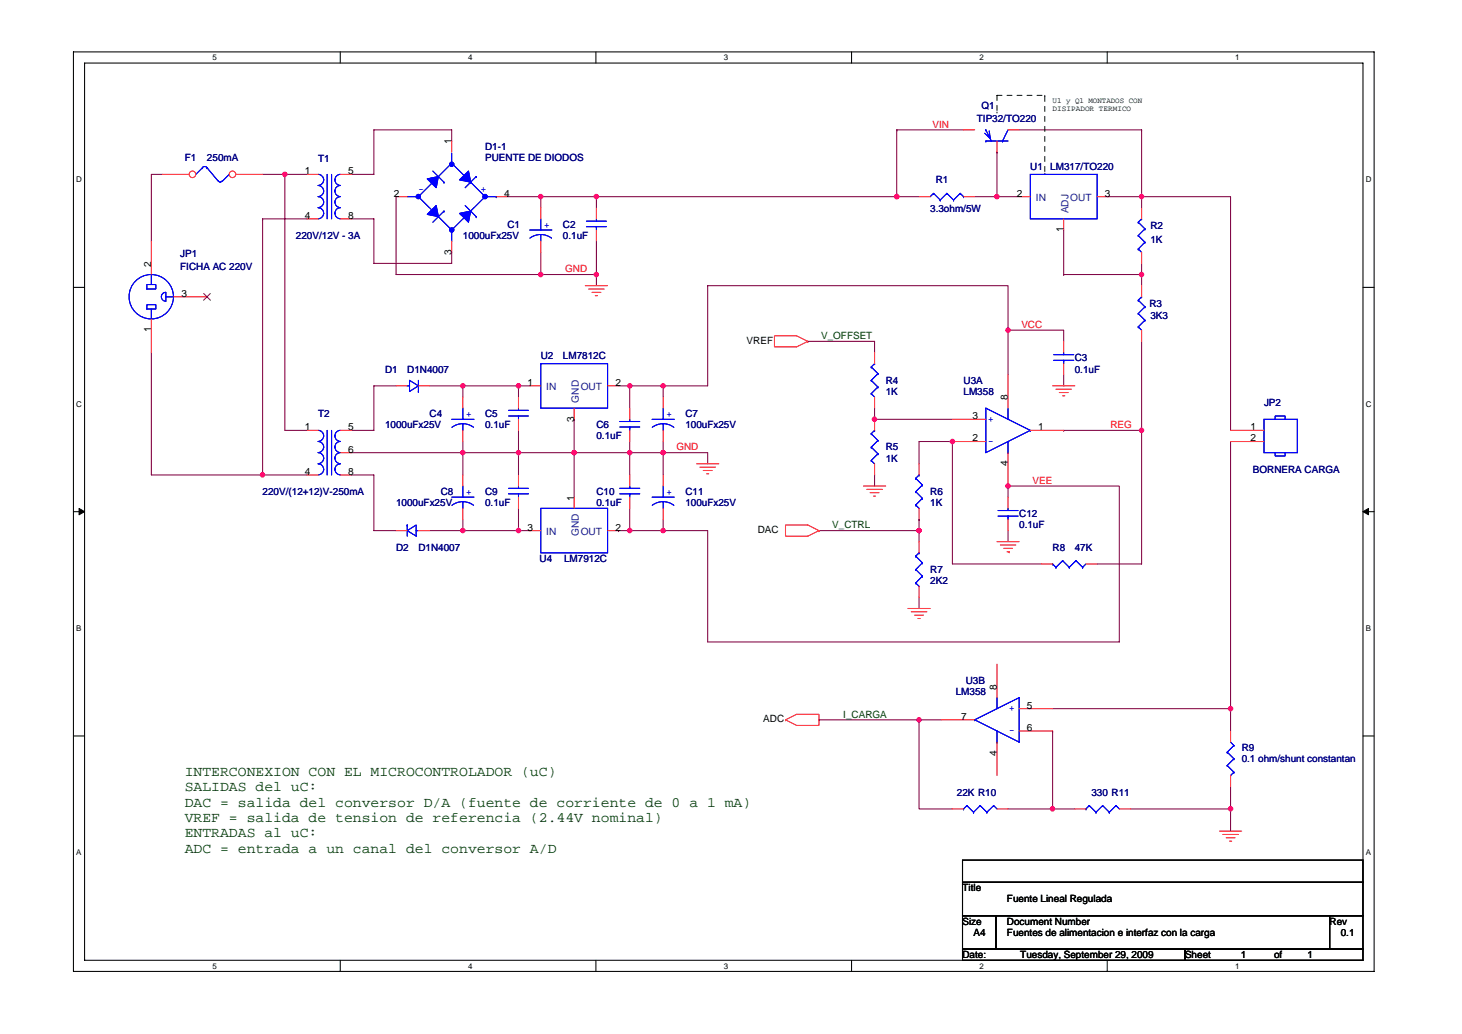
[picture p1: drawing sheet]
<svg xmlns="http://www.w3.org/2000/svg" width="297mm" height="210mm" viewBox="0 0 297 210" stroke-linecap="round" stroke-linejoin="round" font-family="sans-serif">
<path d="M14.9 10.5h264.3v186.8h-264.3zM17.2 12.8h259.7v182.2h-259.7z" fill="none" stroke="#000" stroke-width=".21"/>
<g fill="#fff">
<path d="M43.2 10.8h.8v1.8h-.8z"/>
<path d="M43.2 195.3h.8v1.7h-.8z"/>
</g>
<path d="M69.1 10.5v2.3M69.1 195v2.3" fill="none" stroke="#000" stroke-width=".21"/>
<g fill="#fff">
<path d="M95.1 10.8h.9v1.8h-.9z"/>
<path d="M95.1 195.3h.9v1.7h-.9z"/>
</g>
<path d="M121.1 10.5v2.3M121.1 195v2.3" fill="none" stroke="#000" stroke-width=".21"/>
<g fill="#fff">
<path d="M147 10.8h.9v1.8h-.9z"/>
<path d="M147 195.3h.9v1.7h-.9z"/>
</g>
<path d="M173 10.5v2.3M173 195v2.3" fill="none" stroke="#000" stroke-width=".21"/>
<g fill="#fff">
<path d="M199 10.8h.9v1.8h-.9z"/>
<path d="M199 195.3h.9v1.7h-.9z"/>
</g>
<path d="M225 10.5v2.3M225 195v2.3" fill="none" stroke="#000" stroke-width=".21"/>
<g fill="#fff">
<path d="M250.9 10.8h.9v1.8h-.9z"/>
<path d="M250.9 195.3h.9v1.7h-.9z"/>
<path d="M15.5 35.6h1.2v1.8h-1.2z"/>
<path d="M277.5 35.6h1.2v1.8h-1.2z"/>
<path d="M15.5 81.1h1.2v1.8h-1.2z"/>
<path d="M277.5 81.1h1.2v1.8h-1.2z"/>
</g>
<path d="M14.9 58.4h2.3M276.9 58.4h2.3" fill="none" stroke="#000" stroke-width=".21"/>
<g fill="#fff">
<path d="M15.5 126.7h1.1v1.8h-1.1z"/>
<path d="M277.5 126.7h1.1v1.8h-1.1z"/>
</g>
<path d="M14.9 103.9h2.3M276.9 103.9h2.3" fill="none" stroke="#000" stroke-width=".21"/>
<path d="M16.1 103.3l1.1 .6-1.1 .6zM276.9 103.9l1.1-.6v1.2z" fill="#000" stroke="#000" stroke-width=".2"/>
<g fill="#fff">
<path d="M15.5 172.2h1.1v1.8h-1.1z"/>
<path d="M277.5 172.2h1.1v1.8h-1.1z"/>
</g>
<path d="M14.9 149.5h2.3M276.9 149.5h2.3M195.6 174.7h81.3v4.5h-81.3zM195.6 179.2h81.3v6.8h-81.3zM195.6 192.7h45.2v2.3h-45.2zM195.6 186h6.7v6.7h-6.7zM202.3 186h67.8v6.7h-67.8zM240.8 192.7h36.1v2.3h-36.1zM270.1 186h6.8v6.7h-6.8z" fill="none" stroke="#000" stroke-width=".21"/>
<g fill="none" stroke="#800040" stroke-width=".21">
<path d="M33 35.4h-2.2v13.6M53.4 35.4h9M57.9 35.4h.1M57.9 35.4v52h4.5M80.5 39.9v15.9h29.4M91.8 28.6v-2.2h-15.8v9h-4.6M103.1 39.9h6.8M109.9 39.9h.1M109.9 39.9h11.3v2.3M109.9 39.9v2.3M121.2 39.9h.1M121.2 39.9h65.5"/>
<path d="M182.2 26.4v13.5M182.2 26.4h.1M182.2 39.9h.1M182.2 26.4h13.6M198 39.9h4.6M202.6 30.9v9h4.5M202.6 30.9h.1M207.1 26.4h24.8M225.2 39.9h6.7M231.9 39.9h18.1v47.5M231.9 26.4h.1M231.9 39.9v2.3"/>
<path d="M231.9 26.4v13.5M53.4 44.4h9M53.4 44.4h.1M53.4 44.4v52.1M71.4 44.4h4.6v9.1h15.8v-2.3M109.9 55.8h.1M109.9 51.2v4.6M109.9 55.8h11.3M121.2 49v6.8M121.2 55.8v2.2M216.1 46.7v9.1M216.1 55.8h.1"/>
<path d="M216.1 55.8h15.8M231.9 53.5v2.3M231.9 55.8v2.2M30.8 71.6v24.9h22.6M80.5 78.4h-4.5v9h-4.6M87.3 78.4h6.7M94 78.4v2.2M94 78.4h.1M94 78.4h11.3M105.3 78.4h.1M105.3 78.4h2.3M105.3 78.4v2.2"/>
<path d="M125.7 78.4h2.2M127.9 78.4h.1M127.9 78.4h6.8M127.9 78.4v4.5M134.7 78.4h.1M134.7 78.4v2.2M164.1 69.3h.1M164.1 69.3h13.6v2.3M204.8 67.1v9M204.8 67.1h.1M204.8 67.1v-9.1h-61v20.4h-9.1M204.8 67.1h11.3v2.2"/>
<path d="M216.1 76.1v2.3M231.9 69.3v18.1M53.4 96.5h9M71.4 96.5h4.6v11.3h4.5M71.4 91.9h22.6M94 91.9v4.6M94 91.9h.1M94 89.7v2.2M94 91.9h22.6M105.3 87.4v4.5M105.3 91.9h.1M105.3 91.9v4.6"/>
<path d="M116.6 85.2h.1M116.6 91.9v9.1M116.6 91.9h11.3M116.6 85.2v6.7M127.9 91.9h.1M127.9 91.9h15.9v2.3M127.9 89.7v2.2M127.9 91.9v4.6M134.7 91.9h.1M134.7 89.7v2.2M134.7 91.9v4.6M177.7 85.2h.1"/>
<path d="M177.7 96.5v2.2M177.7 82.9v2.3M177.7 85.2h15.8M193.5 89.7h.1M193.5 89.7v24.8h18.1M193.5 89.7h-6.8v4.5M204.8 98.7h22.6v31.7h-83.6v-22.6h-9.1M204.8 98.7h.1M204.8 98.7v2.3M216.1 87.4h.1M216.1 87.4h15.8M231.9 87.4v27.1h-9"/>
<path d="M250 89.7v54.2M87.3 107.8h6.7M94 105.5v2.3M94 107.8h.1M94 107.8h11.3M105.3 103.2h.1M105.3 107.8h2.3M105.3 103.2v4.6M125.7 107.8h.1M125.7 107.8h2.2M127.9 103.2v4.6M127.9 107.8h6.8"/>
<path d="M134.7 107.8h.1M134.7 105.5v2.3M166.4 107.8h.1M166.4 107.8h20.3M186.7 105.5h.1M186.7 107.8h.1M186.7 105.5v4.5M204.8 107.8v2.2M186.7 121.3v2.3M166.4 146.2h.1M166.4 146.2h20.3M186.7 146.2v18.1h6.8"/>
<path d="M186.7 146.2h.1M186.7 146.2h4.6M213.9 148.4v15.9h4.5M213.9 148.4h.1M213.9 143.9h36.1M250 143.9h.1M250 159.7v4.6M250 143.9v4.5M204.8 164.3h9.1M229.7 164.3h20.3M250 164.3h.1M250 164.3v4.5"/>
</g>
<g fill="#f0f" stroke="#f0f" stroke-width=".21">
<circle cx="231.9" cy="39.9" r=".44"/>
<circle cx="202.5" cy="39.9" r=".45"/>
<circle cx="231.9" cy="55.8" r=".44"/>
<circle cx="204.8" cy="67.1" r=".45"/>
<circle cx="231.9" cy="87.4" r=".44"/>
<circle cx="177.7" cy="85.1" r=".45"/>
<circle cx="193.5" cy="89.7" r=".45"/>
<circle cx="186.7" cy="107.7" r=".44"/>
<circle cx="250" cy="143.9" r=".45"/>
<circle cx="250" cy="164.3" r=".45"/>
<circle cx="57.9" cy="35.4" r=".44"/>
<circle cx="53.3" cy="96.4" r=".45"/>
<circle cx="105.3" cy="78.4" r=".45"/>
<circle cx="105.3" cy="91.9" r=".44"/>
<circle cx="94" cy="91.9" r=".44"/>
<circle cx="116.7" cy="91.9" r=".44"/>
<circle cx="105.3" cy="107.7" r=".45"/>
<circle cx="94" cy="78.4" r=".45"/>
<circle cx="94" cy="107.7" r=".45"/>
<circle cx="134.7" cy="91.9" r=".44"/>
<circle cx="127.9" cy="78.4" r=".45"/>
<circle cx="128" cy="91.9" r=".44"/>
<circle cx="127.9" cy="107.7" r=".45"/>
<circle cx="182.2" cy="39.9" r=".45"/>
<circle cx="109.9" cy="39.9" r=".45"/>
<circle cx="121.2" cy="55.8" r=".45"/>
<circle cx="109.9" cy="55.8" r=".45"/>
<circle cx="204.8" cy="98.7" r=".45"/>
<circle cx="186.7" cy="146.2" r=".44"/>
<circle cx="213.8" cy="164.3" r=".45"/>
<circle cx="134.7" cy="78.4" r=".45"/>
<circle cx="134.7" cy="107.7" r=".45"/>
<circle cx="121.2" cy="39.9" r=".45"/>
</g>
<g fill="none" stroke="#f00" stroke-width=".21">
<path d="M207.1 39.9h2.2M222.9 39.9h2.3M30.8 49v6.8M109.9 42.2v2.2M109.9 49v2.2M118.9 58h4.5M119.6 58.7h3.2M120.3 59.4h1.8M121.2 42.2v2.2M121.2 46.7v2.3M216.1 44.4v2.3M30.8 64.8v6.8"/>
<path d="M35.3 60.3h6.8M107.6 78.4h2.3M120.9 60h.5M123.4 78.4h2.3M157.3 68.2h4.6l2.2 1.1-2.2 1.1h-4.6zM164.1 69.3h.1M177.7 71.6v2.3M213.9 78.4h4.5M214.5 79h3.2M215.2 79.7h1.8M94 96.5v2.2M116.6 82.9v2.3"/>
<path d="M141.5 94.2h4.5M142.2 94.9h3.2M142.9 95.5h1.8M143.5 96.2h.5M175.4 98.7h4.6M176.1 99.4h3.2M177.7 80.6v2.3M215.9 80.4h.4M94 103.2v2.3M159.6 106.6h4.5l2.3 1.2-2.3 1.1h-4.5zM166.4 107.8h.1M176.8 100.1h1.8"/>
<path d="M177.5 100.8h.4M186.7 110v2.3M186.7 119.1v2.2M202.6 110h4.5M203.2 110.7h3.2M203.9 111.4h1.8M204.6 112.1h.4M204.8 101v2.2M204.8 105.5v2.3M205 112.1h.1M184.5 123.6h4.5M185.1 124.2h3.2"/>
<path d="M185.8 124.9h1.8M186.5 125.6h.5M159.6 146.2l2.3-1.1h4.5v2.2h-4.5zM159.6 146.2h.1M193.5 164.3h2.3M202.6 164.3h2.2M218.4 164.3h2.2M227.4 164.3h2.3M247.8 168.8h4.5M248.5 169.5h3.1M249.1 170.1h1.8M249.8 170.8h.4"/>
</g>
<path d="M202.6 19.4v3.4M202.6 19.4h9.7M212.3 19.6v15.6M212.3 19.4h.1M202.6 22.8h.1M212.3 35.2h.1" fill="none" stroke="#000" stroke-width=".2" stroke-dasharray="1 1 1 1 1 1 1 1"/>
<g fill="none" stroke="#00f" stroke-width=".21">
<path d="M41.1 34l.5-.2 .5 .2M41.1 34.1h.1M41.1 34.1l-1.3 1.3M42.1 34.1h.1M42.1 34.1l2.2 2.7M44.4 36.7l.3 .3 .4-.3M46.6 35.4h.1M46.6 35.4l-1.4 1.4M209.3 35.4h13.6v9h-13.6zM29.8 57.8h1.9v.9h-1.9zM30.8 55.8v2M107.6 46.7h4.5"/>
<path d="M109.9 47.6l1.3 .3 .9 .5M109.9 47.6l-1.4 .3-.8 .5M109.9 47.6v1.4M109.9 44.4v2.3M119.1 46h4.1M119.1 44.9h4.1M121.2 44.4v.5M121.2 46h.1M121.2 46v.7M29.8 61.9h1.9v.9h-1.9zM30.8 62.8v2M33.7 61.2a.9 .9 0 0 1-.9-.9 .9 .9 0 0 1 .9-.9v1.8"/>
<path d="M33.7 60.3h1.6M109.9 73.9h13.5v9h-13.5zM177 79.9h.1M177 77.2h.1M177 74.5h.1M177 79.9l.7 .7M177 77.2l1.4 1.4M177 74.5l1.4 1.4M177.7 73.9h.1M177.7 73.9l-.7 .6M178.4 78.6h.1M178.4 75.9h.1"/>
<path d="M178.4 78.6l-1.4 1.3M178.4 75.9l-1.4 1.3M94 98.7v2.3M91.8 101h4.5M94 101.9l1.4 .2 .8 .5M94 101.9l-1.4 .2-.8 .5M94 101.9v1.3M186.1 118.4h.1M186.1 115.7h.1M186.1 112.9h.1M186.1 118.4l.6 .7M186.1 115.7l1.3 1.3"/>
<path d="M186.1 112.9l1.3 1.4M186.7 112.3h.1M186.7 112.3l-.6 .6M187.4 117h.1M187.4 114.3h.1M187.4 117l-1.3 1.4M187.4 114.3l-1.3 1.4M202.8 104.8h4.1M202.8 103.7h4.1M204.8 103.2v.5M204.8 104.8h.1M204.8 104.8v.7"/>
<path d="M195.8 164.3h.1M196.4 163.6h.1M196.4 163.6l1.4 1.4M196.4 163.6l-.6 .7M197.8 165h.1M199.2 163.6h.1M199.2 163.6l1.3 1.4M199.2 163.6l-1.4 1.4M200.5 165h.1M201.9 163.6h.1M201.9 163.6l.7 .7M201.9 163.6l-1.4 1.4"/>
<path d="M220.6 164.3h.1M221.3 163.6h.1M221.3 163.6l1.4 1.4M221.3 163.6l-.7 .7M222.7 165h.1M224 163.6h.1M224 163.6l1.4 1.4M224 163.6l-1.3 1.4M225.4 165h.1M226.7 163.6h.1M226.7 163.6l.7 .7M226.7 163.6l-1.3 1.4"/>
<circle cx="30.7" cy="60.3" r="4.5"/>
</g>
<path d="M41.4 59.6l1.4 1.4M42.7 59.6l-1.3 1.4" fill="none" stroke="#804000" stroke-width=".2"/>
<circle cx="39.1" cy="35.4" r=".67" fill="#fff" stroke="#f00" stroke-width=".21"/>
<path d="M33 35.4h5.4" fill="none" stroke="#f00" stroke-width=".21"/>
<circle cx="47.2" cy="35.4" r=".67" fill="#fff" stroke="#f00" stroke-width=".21"/>
<g fill="none" stroke="#f00" stroke-width=".21">
<path d="M47.9 35.4h5.5M62.4 35.4h2.3M69.2 35.4h2.2M80.5 39.9h2.2M91.8 28.6v2.3M100.8 39.9h2.3M186.7 39.9h2.3M195.8 39.9h2.2M195.8 26.4h2.2M202.6 28.6v2.3M204.8 26.4h2.3M62.4 44.4h2.3"/>
<path d="M69.2 44.4h2.2M91.8 49v2.2M231.9 42.2v2.2M231.9 51.2v2.3M231.9 58v2.3M80.5 78.4h2.2M85 78.4h2.3M204.8 76.1v6.8M216.1 69.3v2.3M216.1 73.9v2.2M231.9 67.1v2.2M62.4 87.4h2.3"/>
<path d="M62.4 96.5h2.3M69.2 87.4h2.2M69.2 91.9h2.2M69.2 96.5h2.2M94 80.6v2.3M94 87.4v2.3M105.3 80.6v2.3M105.3 85.2v2.2M105.3 96.5v2.2M127.9 82.9v2.3M127.9 87.4v2.3M127.9 96.5v2.2"/>
<path d="M134.7 80.6v2.3M134.7 87.4v2.3M134.7 96.5v2.2M177.7 85.2v2.2M177.7 94.2v2.3M186.7 94.2v2.3M193.5 89.7h6.8M193.5 85.2h6.8M204.8 91.9v6.8M209.3 87.4h6.8M250 87.4h6.8M250 89.7h6.8"/>
<path d="M80.5 107.8h2.2M85 107.8h2.3M105.3 101v2.2M107.6 107.8h2.3M116.6 101v2.2M123.4 107.8h2.3M127.9 101v2.2M134.7 103.2v2.3M186.7 103.2v2.3M211.6 114.5h2.3M220.6 114.5h2.3M202.6 134.9v6.8"/>
<path d="M191.3 146.2h6.7M202.6 150.7v6.8M207.1 143.9h6.8M207.1 148.4h6.8M250 148.4v2.3M250 157.5v2.2"/>
</g>
<g fill="none" stroke="#00f" stroke-width=".21">
<path d="M64.6 35.4a1.12 1.12 0 0 1 1.2 1.1 1.14 1.14 0 0 1-1.2 1.2M64.6 37.7a1.12 1.12 0 0 1 1.2 1.1 1.14 1.14 0 0 1-1.2 1.1 1.12 1.12 0 0 1 1.2 1.1 1.12 1.12 0 0 1-1.2 1.2M66.5 35.4v9M67.4 35.4v9M69.1 35.4a1.09 1.09 0 0 0-1.1 1.1 1.12 1.12 0 0 0 1.1 1.2M69.1 37.7a1.09 1.09 0 0 0-1.1 1.1 1.12 1.12 0 0 0 1.1 1.1 1.12 1.12 0 0 0-1.1 1.1 1.12 1.12 0 0 0 1.1 1.2M82.7 39.9h2.5M85 39.9h.1M85 39.9l2.9 3M87.9 37l-2.9 2.9M87.9 34.7l2.3 2.3M89.1 35.9h.1"/>
<path d="M90.2 37h.1M91.8 33.1h.1M91.8 31.1v2.3M91.8 33.1l2.7 2.8M91.8 33.1l-2.7 2.8M95.6 37h.1M95.6 37l3 2.9M96.7 35.9h.1M96.7 35.9l-2.2 2.2M98.6 39.9h.1M98.6 39.9l-3 3M98.6 39.9h2.2"/>
<path d="M100.8 39.9h.1M189.7 39.3h.1M189.7 39.3l-.7 .6M189.7 39.3l1.3 1.3M192.4 39.3h.1M192.4 39.3l-1.4 1.3M192.4 39.3l1.3 1.3M195.1 39.3h.1M195.1 39.3l-1.4 1.3M195.1 39.3l.7 .6M195.8 39.9h.1M200.3 26.4h.1"/>
<path d="M200.3 28.6h.1M200.3 26.4l1.1 2.2M200.3 28.6h4.5M201 26.6l.2 1.6-1.1-1.1M203.7 28.6h.1M204.8 26.4l-1.1 2.2M64.6 42.2a1.12 1.12 0 0 1 1.2 1.1 1.16 1.16 0 0 1-1.2 1.1M69.1 42.2a1.1 1.1 0 0 0-1.1 1.1 1.12 1.12 0 0 0 1.1 1.1M87.9 42.9h.1M89.1 44l2.7 2.7M90.2 42.9h.1M90.2 42.9l-2.3 2.2"/>
<path d="M91.8 46.7h.1M91.8 46.7v2.3M94.5 44h.1M94.5 41.7l2.2 2.3M94.5 44l-2.7 2.7M96.7 44h.1M191 40.6h.1M193.7 40.6h.1M231.3 50.6h.1M231.3 47.8h.1M231.3 45.1h.1M231.3 50.6l.6 .6"/>
<path d="M231.3 47.8l1.3 1.4M231.3 45.1l1.3 1.4M231.9 44.4h.1M231.9 44.4l-.6 .7M232.6 49.2h.1M232.6 46.5h.1M232.6 49.2l-1.3 1.4M232.6 46.5l-1.3 1.3M82.7 78.4h.5M83.2 77.2l1.8 1.2-1.8 1.1zM85 79.5h.1M85 77.2v2.3"/>
<path d="M214.1 73.2h4.1M214.1 72h4.1M216.1 71.6v.4M216.1 73.2h.1M216.1 73.2v.7M231.3 66.4h.1M231.3 63.7h.1M231.3 61h.1M231.3 66.4l.6 .7M231.3 63.7l1.3 1.3M231.3 61l1.3 1.3M231.9 60.3h.1"/>
<path d="M231.9 60.3l-.6 .7M232.6 65h.1M232.6 62.3h.1M232.6 65l-1.3 1.4M232.6 62.3l-1.3 1.4M64.6 87.4a1.12 1.12 0 0 1 1.2 1.1 1.16 1.16 0 0 1-1.2 1.1 1.15 1.15 0 0 1 1.2 1.2 1.16 1.16 0 0 1-1.2 1.1M64.6 91.9a1.12 1.12 0 0 1 1.2 1.1 1.14 1.14 0 0 1-1.2 1.2 1.17 1.17 0 0 1 1.2 1.1 1.14 1.14 0 0 1-1.2 1.1M66.5 87.4v9.1M67.4 87.4v9.1M69.1 87.4a1.1 1.1 0 0 0-1.1 1.1 1.12 1.12 0 0 0 1.1 1.1 1.13 1.13 0 0 0-1.1 1.2 1.12 1.12 0 0 0 1.1 1.1M69.1 91.9a1.09 1.09 0 0 0-1.1 1.1 1.12 1.12 0 0 0 1.1 1.2 1.14 1.14 0 0 0-1.1 1.1 1.12 1.12 0 0 0 1.1 1.1M91.8 85.2h4.5"/>
<path d="M94 86l1.4 .3 .8 .5M94 86l-1.4 .3-.8 .5M94 86v1.4M94 82.9v2.3M103.3 84.5h4.1M103.3 83.3h4.1M103.3 99.2h4.1M105.3 82.9v.4M105.3 84.5h.1M105.3 98.7v.5M105.3 84.5v.7M125.9 99.2h4.1"/>
<path d="M125.9 86.7h4.1M125.9 85.6h4.1M127.9 98.7v.5M127.9 85.2v.4M127.9 86.7h.1M127.9 86.7v.7M132.5 85.2h4.5M132.5 86.8l.8-.5 1.4-.3 1.4 .3 .8 .5M134.7 98.7v2.3M134.7 86v1.4M134.7 82.9v2.3M177 93.5h.1"/>
<path d="M177 90.8h.1M177 88.1h.1M177 93.5l.7 .7M177 90.8l1.4 1.4M177 88.1l1.4 1.4M177.7 87.4h.1M177.7 87.4l-.7 .7M178.4 92.2h.1M178.4 89.5h.1M178.4 92.2l-1.4 1.3M178.4 89.5l-1.4 1.3M186.1 99.8h.1"/>
<path d="M186.1 97.1h.1M186.1 99.8l1.3 1.4M186.1 97.1l1.3 1.4M186.7 96.5h.1M186.7 96.5l-.6 .6M187.4 98.5h.1M187.4 98.5l-1.3 1.3M200.3 82.9l9 4.5-9 4.5zM204.8 82.9v2.3M204.8 91.9h.1M204.8 89.7v2.2M209.3 87.4h.1"/>
<path d="M256.8 85.2h6.8v6.7h-6.8zM259.1 85.2v-.7h2v.7M259.1 91.9v.7h2v-.7M82.7 107.8l1.9-1.2v2.3zM82.7 106.6h.1M82.7 106.6v2.3M84.6 107.8h.4M103.3 100.3h4.1M105.3 100.3h.1M105.3 100.3v.7M109.9 103.2h13.5v9.1h-13.5zM125.9 100.3h4.1"/>
<path d="M127.9 100.3h.1M127.9 100.3v.7M132.5 101h4.5M132.5 102.6l.8-.5 1.4-.2 1.4 .2 .8 .5M134.7 101.9v1.3M186.1 102.6h.1M186.1 102.6l.6 .6M187.4 101.2h.1M187.4 101.2l-1.3 1.4M213.9 114.5h.1M213.9 114.5l.6 .7M214.5 115.2h.1"/>
<path d="M215.9 113.9h.1M215.9 113.9l1.4 1.3M215.9 113.9l-1.4 1.3M217.3 115.2h.1M218.6 113.9h.1M218.6 113.9l1.4 1.3M218.6 113.9l-1.3 1.3M220 115.2h.1M220.6 114.5l-.6 .7M198 146.2h.1M198 146.2l9.1-4.5v9zM202.6 141.7v2.2"/>
<path d="M202.6 150.7h.1M202.6 148.4v2.3M249.3 152.7h.1M249.3 155.4h.1M249.3 152.7l1.4 1.4M249.3 155.4l1.4 1.4M250 157.5h.1M250 150.7l.7 .7M250.7 151.4h.1M250.7 154.1h.1M250.7 156.8h.1M250.7 151.4l-1.4 1.3"/>
<path d="M250.7 154.1l-1.4 1.3M250.7 156.8l-.7 .7"/>
</g>
<g fill="#00f" stroke="#00f" stroke-width=".21">
<path d="M93.4 36.5l1.8-1.8 .4 2.3z" fill-rule="evenodd"/>
<path d="M86.8 43.5l1.8-1.8 .5 2.3z" fill-rule="evenodd"/>
<path d="M93.4 43.3l2.2-.4-.4 2.2z" fill-rule="evenodd"/>
<path d="M86.8 36.3l2.3-.4-.5 2.2z" fill-rule="evenodd"/>
<path d="M93.4 36.5l1.8-1.8 .4 2.3z" fill-rule="evenodd"/>
<path d="M86.8 43.5l1.8-1.8 .5 2.3z" fill-rule="evenodd"/>
<path d="M93.4 43.3l2.2-.4-.4 2.2z" fill-rule="evenodd"/>
<path d="M86.8 36.3l2.3-.4-.5 2.2z" fill-rule="evenodd"/>
<circle cx="91.8" cy="33.4" r=".44"/>
<circle cx="98.5" cy="39.9" r=".45"/>
<circle cx="91.8" cy="46.7" r=".44"/>
<circle cx="85" cy="39.9" r=".44"/>
</g>
<g fill="#f0f" stroke="#f0f" stroke-width=".21">
<circle cx="231.9" cy="39.9" r=".44"/>
<circle cx="202.5" cy="39.9" r=".45"/>
<circle cx="231.9" cy="55.8" r=".44"/>
<circle cx="204.8" cy="67.1" r=".45"/>
<circle cx="231.9" cy="87.4" r=".44"/>
<circle cx="177.7" cy="85.1" r=".45"/>
<circle cx="193.5" cy="89.7" r=".45"/>
<circle cx="186.7" cy="107.7" r=".44"/>
<circle cx="250" cy="143.9" r=".45"/>
<circle cx="250" cy="164.3" r=".45"/>
<circle cx="57.9" cy="35.4" r=".44"/>
<circle cx="53.3" cy="96.4" r=".45"/>
<circle cx="105.3" cy="78.4" r=".45"/>
<circle cx="105.3" cy="91.9" r=".44"/>
<circle cx="94" cy="91.9" r=".44"/>
<circle cx="116.7" cy="91.9" r=".44"/>
<circle cx="105.3" cy="107.7" r=".45"/>
<circle cx="94" cy="78.4" r=".45"/>
<circle cx="94" cy="107.7" r=".45"/>
<circle cx="134.7" cy="91.9" r=".44"/>
<circle cx="127.9" cy="78.4" r=".45"/>
<circle cx="128" cy="91.9" r=".44"/>
<circle cx="127.9" cy="107.7" r=".45"/>
<circle cx="182.2" cy="39.9" r=".45"/>
<circle cx="109.9" cy="39.9" r=".45"/>
<circle cx="121.2" cy="55.8" r=".45"/>
<circle cx="109.9" cy="55.8" r=".45"/>
<circle cx="204.8" cy="98.7" r=".45"/>
<circle cx="186.7" cy="146.2" r=".44"/>
<circle cx="213.8" cy="164.3" r=".45"/>
<circle cx="134.7" cy="78.4" r=".45"/>
<circle cx="134.7" cy="107.7" r=".45"/>
<circle cx="121.2" cy="39.9" r=".45"/>
</g>
<g font-size="2.9" fill="#004000">
<text x="37.5" y="157.5">INTERCONEXION CON EL MICROCONTROLADOR (uC)</text>
<text x="37.5" y="160.7">SALIDAS del uC:</text>
<text x="37.5" y="163.8">DAC = salida del conversor D/A (fuente de corriente de 0 a 1 mA)</text>
<text x="37.5" y="166.9">VREF = salida de tension de referencia (2.44V nominal)</text>
<text x="37.5" y="170.1">ENTRADAS al uC:</text>
<text x="37.5" y="173.2">ADC = entrada a un canal del conversor A/D</text>
</g>
<g font-size="2" fill="#000080">
<text x="199.4" y="22.1">Q1</text>
<text x="198.5" y="24.8">TIP32/TO220</text>
<text x="37.5" y="32.7">F1</text>
<text x="42.1" y="32.7">250mA</text>
<text x="64.7" y="32.9">T1</text>
<text x="98.6" y="30.5">D1-1</text>
<text x="98.6" y="32.7">PUENTE DE DIODOS</text>
<text x="209.3" y="34.5">U1</text>
<text x="213.4" y="34.5">LM317/TO220</text>
<text x="190.1" y="37.2">R1</text>
<text x="103.1" y="46.3">C1</text>
<text x="114.4" y="46.3">C2</text>
<text x="189" y="43.1">3.3ohm/5W</text>
<text x="233.7" y="46.5">R2</text>
<text x="36.6" y="52.2">JP1</text>
<text x="60.1" y="48.5">220V/12V - 3A</text>
<text x="94" y="48.5">1000uFx25V</text>
<text x="114.4" y="48.5">0.1uF</text>
<text x="233.7" y="49.4">1K</text>
<text x="36.6" y="54.9">FICHA AC 220V</text>
<text x="233.5" y="62.3">R3</text>
<text x="233.7" y="64.8">3K3</text>
<text x="78.2" y="75.7">D1</text>
<text x="82.7" y="75.7">D1N4007</text>
<text x="109.9" y="72.9">U2</text>
<text x="114.4" y="72.9">LM7812C</text>
<text x="180" y="77.9">R4</text>
<text x="195.8" y="77.9">U3A</text>
<text x="218.4" y="73.4">C3</text>
<text x="218.4" y="75.7">0.1uF</text>
<text x="180" y="80.2">1K</text>
<text x="195.8" y="80.2">LM358</text>
<text x="256.8" y="82.4">JP2</text>
<text x="64.7" y="84.7">T2</text>
<text x="78.2" y="87">1000uFx25V</text>
<text x="87.3" y="84.7">C4</text>
<text x="98.6" y="84.7">C5</text>
<text x="98.6" y="87">0.1uF</text>
<text x="121.2" y="87">C6</text>
<text x="121.2" y="89.2">0.1uF</text>
<text x="139.3" y="84.7">C7</text>
<text x="139.3" y="87">100uFx25V</text>
<text x="180" y="91.5">R5</text>
<text x="180" y="93.7">1K</text>
<text x="53.4" y="100.5">220V/(12+12)V-250mA</text>
<text x="89.5" y="100.5">C8</text>
<text x="98.6" y="100.5">C9</text>
<text x="121.2" y="100.5">C10</text>
<text x="139.3" y="100.5">C11</text>
<text x="189" y="100.5">R6</text>
<text x="254.5" y="96">BORNERA CARGA</text>
<text x="80.5" y="102.8">1000uFx25V</text>
<text x="98.6" y="102.8">0.1uF</text>
<text x="121.2" y="102.8">0.1uF</text>
<text x="139.3" y="102.8">100uFx25V</text>
<text x="189" y="102.8">1K</text>
<text x="207.1" y="105.1">C12</text>
<text x="207.1" y="107.3">0.1uF</text>
<text x="80.5" y="111.8">D2</text>
<text x="85" y="111.8">D1N4007</text>
<text x="213.9" y="111.8">R8</text>
<text x="218.4" y="111.8">47K</text>
<text x="109.6" y="114.1">U4</text>
<text x="114.6" y="114.1">LM7912C</text>
<text x="189" y="116.4">R7</text>
<text x="189" y="118.6">2K2</text>
<text x="194.2" y="141.2">LM358</text>
<text x="196.2" y="139">U3B</text>
<text x="252.3" y="152.5">R9</text>
<text x="252.3" y="154.8">0.1 ohm/shunt constantan</text>
<text x="194.4" y="161.6">22K R10</text>
<text x="221.8" y="161.6">330 R11</text>
</g>
<g font-size="2">
<text x="91.8" y="29.3" transform="rotate(-90 91.8 29.3)">1</text>
<text x="61.9" y="35.4">1</text>
<text x="70.8" y="35.4">5</text>
<text x="80" y="39.9">2</text>
<text x="102.4" y="39.9">4</text>
<text x="206.6" y="39.9">2</text>
<text x="224.5" y="39.9">3</text>
<text x="61.9" y="44.4">4</text>
<text x="70.8" y="44.4">8</text>
<text x="216.1" y="47.2" transform="rotate(-90 216.1 47.2)">1</text>
<text x="91.8" y="51.7" transform="rotate(-90 91.8 51.7)">3</text>
<text x="30.7" y="54.2" transform="rotate(-90 30.7 54.2)">2</text>
<text x="36.8" y="60.3">3</text>
<text x="30.7" y="67.5" transform="rotate(-90 30.7 67.5)">1</text>
<text x="151.7" y="69.8">VREF</text>
<text x="107.1" y="78.3">1</text>
<text x="125" y="78.3">2</text>
<text x="204.8" y="81.3" transform="rotate(-90 204.8 81.3)">8</text>
<text x="61.9" y="87.4">1</text>
<text x="70.8" y="87.4">5</text>
<text x="116.6" y="85.6" transform="rotate(-90 116.6 85.6)">3</text>
<text x="197.6" y="85.1">3</text>
<text x="197.6" y="89.6">2</text>
<text x="210.9" y="87.4">1</text>
<text x="254.1" y="87.4">1</text>
<text x="254.1" y="89.6">2</text>
<text x="70.8" y="91.9">6</text>
<text x="204.8" y="94.7" transform="rotate(-90 204.8 94.7)">4</text>
<text x="61.9" y="96.4">4</text>
<text x="70.8" y="96.4">8</text>
<text x="116.6" y="101.6" transform="rotate(-90 116.6 101.6)">1</text>
<text x="107.1" y="107.7">3</text>
<text x="125" y="107.7">2</text>
<text x="153.9" y="108.2">DAC</text>
<text x="202.5" y="140.1" transform="rotate(-90 202.5 140.1)">8</text>
<text x="208.7" y="143.9">5</text>
<text x="155.1" y="146.6">ADC</text>
<text x="195.3" y="146.2">7</text>
<text x="208.7" y="148.4">6</text>
<text x="202.5" y="153.4" transform="rotate(-90 202.5 153.4)">4</text>
<text x="195.6" y="181">Title</text>
<text x="204.6" y="183.3">Fuente Lineal Regulada</text>
<text x="195.6" y="187.8">Size</text>
<text x="197.8" y="190.1">A4</text>
<text x="204.6" y="187.8">Document Number</text>
<text x="204.6" y="190.1">Fuentes de alimentacion e interfaz con la carga</text>
<text x="270.1" y="187.8">Rev</text>
<text x="272.4" y="190.1">0.1</text>
<text x="195.6" y="194.6">Date:</text>
<text x="207.3" y="194.6">Tuesday, September 29, 2009</text>
<text x="240.8" y="194.6">Sheet</text>
<text x="252.1" y="194.6">1</text>
<text x="258.8" y="194.6">of</text>
<text x="265.6" y="194.6">1</text>
</g>
<g font-size="2" fill="#f00">
<text x="189.4" y="25.9">VIN</text>
<text x="114.8" y="55.3">GND</text>
<text x="207.5" y="66.6">VCC</text>
<text x="225.6" y="87">REG</text>
<text x="137.4" y="91.5">GND</text>
<text x="209.8" y="98.3">VEE</text>
</g>
<g font-size="2" fill="#00f">
<text x="85" y="39.1">-</text>
<text x="97.7" y="39.1">+</text>
<text x="110.6" y="46.3">+</text>
<text x="94.7" y="84.7">+</text>
<text x="135.4" y="84.7">+</text>
<text x="200.7" y="85.6">+</text>
<text x="200.7" y="90.2">-</text>
<text x="94.7" y="100.6">+</text>
<text x="135.4" y="100.6">+</text>
<text x="205" y="148.9">-</text>
<text x="205" y="144.4">+</text>
</g>
<g font-size="2" fill="#004080">
<text x="210.5" y="40.9">IN</text>
<text x="217.4" y="40.9">OUT</text>
<text x="217.1" y="43.3" transform="rotate(-90 217.1 43.3)">ADJ</text>
<text x="111" y="79.3">IN</text>
<text x="117.6" y="81.8" transform="rotate(-90 117.6 81.8)">GND</text>
<text x="118" y="79.3">OUT</text>
<text x="111" y="108.7">IN</text>
<text x="117.6" y="108.9" transform="rotate(-90 117.6 108.9)">GND</text>
<text x="118" y="108.7">OUT</text>
</g>
<g font-size="2" fill="#004000">
<text x="166.8" y="68.9">V_OFFSET</text>
<text x="169.1" y="107.3">V_CTRL</text>
<text x="171.3" y="145.7">I_CARGA</text>
</g>
<g font-size="1.6">
<text x="43.2" y="12.2">5</text>
<text x="95.1" y="12.2">4</text>
<text x="147" y="12.2">3</text>
<text x="199" y="12.2">2</text>
<text x="250.9" y="12.2">1</text>
<text x="213.9" y="20.8">U1 y Q1 MONTADOS CON</text>
<text x="213.9" y="22.5">DISIPADOR TERMICO</text>
<text x="15.5" y="37">D</text>
<text x="277.5" y="37">D</text>
<text x="15.5" y="82.6">C</text>
<text x="277.5" y="82.6">C</text>
<text x="15.5" y="128.1">B</text>
<text x="277.5" y="128.1">B</text>
<text x="15.5" y="173.7">A</text>
<text x="277.5" y="173.7">A</text>
<text x="43.2" y="196.7">5</text>
<text x="95.1" y="196.7">4</text>
<text x="147" y="196.7">3</text>
<text x="199" y="196.7">2</text>
<text x="250.9" y="196.7">1</text>
</g>
</svg>
